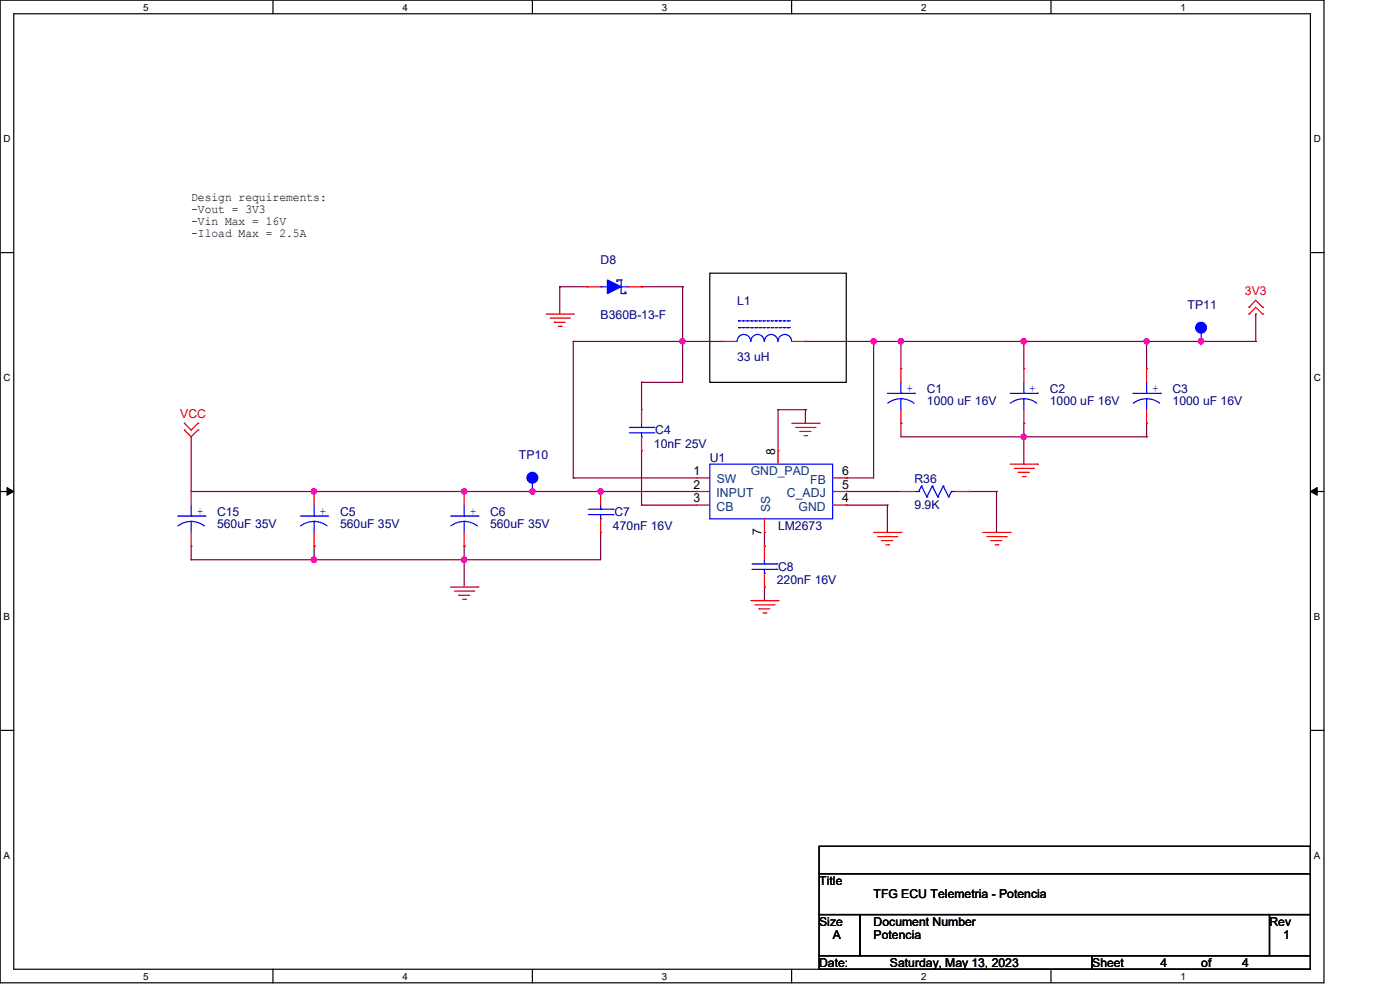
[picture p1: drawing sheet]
<svg xmlns="http://www.w3.org/2000/svg" width="297mm" height="210mm" viewBox="0 0 297 210" stroke-linecap="round" stroke-linejoin="round" font-family="sans-serif">
<path d="M0 0h280.9v208.5h-280.9zM2.9 2.9h275.1v202.7h-275.1z" fill="none" stroke="#000" stroke-width=".25"/>
<g fill="#fff">
<path d="M30.4 .3h1.1v2.4h-1.1z"/>
<path d="M30.4 205.9h1.1v2.3h-1.1z"/>
</g>
<path d="M57.9 0v2.9M57.9 205.6v2.9" fill="none" stroke="#000" stroke-width=".25"/>
<g fill="#fff">
<path d="M85.4 .3h1.1v2.4h-1.1z"/>
<path d="M85.4 205.9h1.1v2.3h-1.1z"/>
</g>
<path d="M112.9 0v2.9M112.9 205.6v2.9" fill="none" stroke="#000" stroke-width=".25"/>
<g fill="#fff">
<path d="M140.4 .3h1.2v2.4h-1.2z"/>
<path d="M140.4 205.9h1.2v2.3h-1.2z"/>
</g>
<path d="M167.9 0v2.9M167.9 205.6v2.9" fill="none" stroke="#000" stroke-width=".25"/>
<g fill="#fff">
<path d="M195.4 .3h1.2v2.4h-1.2z"/>
<path d="M195.4 205.9h1.2v2.3h-1.2z"/>
</g>
<path d="M223 0v2.9M223 205.6v2.9" fill="none" stroke="#000" stroke-width=".25"/>
<g fill="#fff">
<path d="M250.4 .3h1.2v2.4h-1.2z"/>
<path d="M250.4 205.9h1.2v2.3h-1.2z"/>
<path d="M.8 28.2h1.4v2.4h-1.4z"/>
<path d="M278.7 28.2h1.5v2.4h-1.5z"/>
<path d="M.8 78.9h1.4v2.3h-1.4z"/>
<path d="M278.7 78.9h1.5v2.3h-1.5z"/>
</g>
<path d="M0 53.6h2.9M278 53.6h2.9" fill="none" stroke="#000" stroke-width=".25"/>
<g fill="#fff">
<path d="M.8 129.6h1.3v2.3h-1.3z"/>
<path d="M278.7 129.6h1.4v2.3h-1.4z"/>
</g>
<path d="M0 104.3h2.9M278 104.3h2.9" fill="none" stroke="#000" stroke-width=".25"/>
<path d="M1.5 103.4l1.4 .9-1.4 .8zM278 104.3l1.4-.9v1.7z" fill="#000" stroke="#000" stroke-width=".21"/>
<g fill="#fff">
<path d="M.8 180.3h1.3v2.3h-1.3z"/>
<path d="M278.7 180.3h1.4v2.3h-1.4z"/>
</g>
<path d="M150.6 58h28.9v23.1h-28.9zM0 154.9h2.9M278 154.9h2.9M173.8 179.5h104.2v5.8h-104.2zM173.8 185.3h104.2v8.7h-104.2zM173.8 194h8.7v8.7h-8.7zM182.5 194h86.8v8.7h-86.8zM269.3 194h8.7v8.7h-8.7zM173.8 202.7h57.9v2.9h-57.9zM231.7 202.7h46.3v2.9h-46.3z" fill="none" stroke="#000" stroke-width=".25"/>
<g fill="none" stroke="#800040" stroke-width=".25">
<path d="M118.7 60.8h.1M118.7 60.8v5.8M118.7 60.8h5.8M121.6 72.4h.1M121.6 72.4v29M121.6 72.4h31.9M136.1 60.8h.1M136.1 60.8h8.7M144.8 72.4h.1M144.8 60.8h.1M144.8 60.8v20.3h-8.7M170.9 72.4h.1"/>
<path d="M170.9 72.4h95.5M185.3 72.4h.1M185.3 72.4v29h-5.8M191.1 72.4h.1M191.1 72.4v5.8M217.2 72.4h.1M217.2 72.4v5.8M243.2 72.4h.1M243.2 72.4v5.8M254.8 72.4h.1M266.4 66.6h.1M266.4 72.4h.1"/>
<path d="M266.4 66.6v5.8M40.6 92.7v11.6M136.1 81.1h.1M136.1 95.6h.1M136.1 81.1v5.8M136.1 95.6v11.5M165.1 86.9h.1M165.1 86.9v8.7M165.1 86.9h5.8M170.9 86.9h.1M170.9 86.9v2.9M191.1 89.8h.1"/>
<path d="M191.1 89.8v2.9h52.1M217.2 92.7h.1M217.2 89.8h.1M217.2 98.5h.1M217.2 89.8v8.7M243.2 92.7h.1M243.2 89.8v2.9M40.6 104.3h.1M40.6 118.7h.1M40.6 115.9v2.8M40.6 104.3h107.1M66.6 104.3h.1"/>
<path d="M66.6 115.9h.1M66.6 118.7h.1M66.6 115.9v2.8M98.5 118.7h.1M98.5 115.9h.1M98.5 115.9v8.6M112.9 104.3h.1M121.6 101.4h.1M121.6 101.4h26.1M127.4 112.9h.1M127.4 104.3h.1M127.4 112.9v5.8h-86.8"/>
<path d="M136.1 107.1h.1M136.1 107.1h11.6M147.7 104.3h.1M162.2 115.9h.1M162.2 112.9v3M179.5 107.1h.1M179.5 104.3h.1M179.5 101.4h.1M179.5 107.1h8.8M179.5 104.3h11.6M188.3 107.1h.1M188.3 107.1v5.8"/>
<path d="M205.6 104.3h.1M205.6 104.3h5.8M211.4 104.3h.1M211.4 104.3v8.6M162.2 124.5h.1M162.2 124.5v2.9"/>
</g>
<g fill="#f0f" stroke="#f0f" stroke-width=".25">
<circle cx="98.5" cy="104.2" r=".56"/>
<circle cx="66.6" cy="104.2" r=".56"/>
<circle cx="112.9" cy="104.2" r=".56"/>
<circle cx="127.4" cy="104.2" r=".56"/>
<circle cx="98.5" cy="118.7" r=".56"/>
<circle cx="66.6" cy="118.7" r=".56"/>
<circle cx="144.8" cy="72.4" r=".56"/>
<circle cx="185.3" cy="72.4" r=".56"/>
<circle cx="217.2" cy="72.4" r=".56"/>
<circle cx="191.1" cy="72.4" r=".56"/>
<circle cx="217.2" cy="92.7" r=".56"/>
<circle cx="243.2" cy="72.4" r=".56"/>
<circle cx="254.8" cy="72.4" r=".56"/>
</g>
<g fill="none" stroke="#f00" stroke-width=".25">
<path d="M115.9 66.6h5.7M116.7 67.5h4.1M117.6 68.4h.1M117.6 68.4h2.3M118.4 69.2h.6M119 69.2h.1M120.8 67.5h.1M121.6 66.6h.1M124.5 60.8h.1M124.5 60.8h2.9M133.2 60.8h2.9M136.1 60.8h.1"/>
<path d="M153.5 72.4h.1M153.5 72.4h2.9M168 72.4h2.9M170.9 72.4h.1M191.1 78.2h.1M191.1 78.2v2.9M217.2 78.2h.1M217.2 78.2v2.9M243.2 78.2h.1M243.2 78.2v2.9M254.8 72.4h.1M265 65.2h.1"/>
<path d="M265 66.6h.1M265 65.2l1.4-1.5 1.5 1.5M265 66.6l1.4-1.4 1.5 1.4M267.9 65.2h.1M267.9 66.6h.1M39.1 91.2h.1M39.1 89.8h.1M39.1 91.2l1.5 1.5 1.4-1.5M39.1 89.8l1.5 1.4 1.4-1.4M42 91.2h.1M42 89.8h.1M136.1 86.9h.1"/>
<path d="M136.1 95.6h.1M136.1 86.9v2.9M136.1 92.7v2.9M165.1 95.6h.1M165.1 95.6v2.9M168 89.8h5.8M168.8 90.7h4.1M169.7 91.5h.1M169.7 91.5h2.3M170.6 92.4h.6M171.2 92.4h.1M172.9 90.7h.1"/>
<path d="M173.8 89.8h.1M191.1 89.8h.1M191.1 86.9v2.9M214.3 98.5h5.8M215.2 99.4h4M217.2 89.8h.1M217.2 86.9v2.9M219.2 99.4h.1M220.1 98.5h.1M243.2 89.8h.1M243.2 86.9v2.9M40.6 104.3h.1"/>
<path d="M40.6 115.9h.1M40.6 104.3v2.8M40.6 112.9v3M66.6 104.3h.1M66.6 115.9h.1M66.6 104.3v2.8M66.6 112.9v3M98.5 104.3h.1M98.5 115.9h.1M98.5 104.3v2.8M98.5 112.9v3M112.9 104.3h.1"/>
<path d="M127.4 104.3h.1M127.4 112.9h.1M127.4 104.3v2.8M127.4 110.1v2.8M147.7 101.4h.1M147.7 104.3h.1M147.7 107.1h.1M147.7 101.4h2.9M147.7 104.3h2.9M147.7 107.1h2.9M162.2 115.9h.1M162.2 112.9h.1"/>
<path d="M162.2 110.1v2.8M162.2 115.9v2.8M176.7 101.4h2.8M176.7 104.3h2.8M176.7 107.1h2.8M179.5 107.1h.1M179.5 104.3h.1M179.5 101.4h.1M185.3 112.9h5.8M186.2 113.8h4M187.1 114.7h.1M187.1 114.7h2.3"/>
<path d="M188 115.6h.5M188.5 115.6h.1M190.2 113.8h.1M191.1 112.9h.1M191.1 104.3h.1M191.1 104.3h2.9M202.7 104.3h2.9M205.6 104.3h.1M208.5 112.9h5.8M209.4 113.8h4M210.2 114.7h.1M210.2 114.7h2.4"/>
<path d="M211.1 115.6h.6M211.7 115.6h.1M213.4 113.8h.1M214.3 112.9h.1M216 100.2h.1M216 100.2h2.4M216.9 101.1h.6M217.5 101.1h.1M95.6 124.5h5.8M96.4 125.4h4.1M97.3 126.3h.1M97.3 126.3h2.4"/>
<path d="M98.2 127.1h.6M98.8 127.1h.1M100.5 125.4h.1M101.4 124.5h.1M159.3 127.4h5.8M160.1 128.3h4.1M161 129.2h.1M161 129.2h2.3M161.9 130h.6M162.2 124.5h.1M162.2 121.6v2.9M162.5 130h.1"/>
<path d="M164.2 128.3h.1M165.1 127.4h.1"/>
</g>
<g fill="none" stroke="#00f" stroke-width=".25">
<path d="M130.9 59.7h.1M131.8 59.4h.1M131.8 59.4v2.9M131.8 59.4h-.9v.3M127.4 60.8h.1M127.4 60.8h1.5M131.8 62.3h.1M131.8 62.3h.8M131.8 60.8h1.4M132.6 62.3h.1M132.6 62h.1M132.6 62v.3"/>
<path d="M133.2 60.8h.1M156.4 72.4a1.44 1.44 0 0 1 1.4-1.4 1.44 1.44 0 0 1 1.5 1.4M156.7 69.5h.1M156.7 68.1h.1M156.7 69.5h.6M156.7 68.1h.6M157.6 69.5h.1M157.6 68.1h.1M157.6 69.5h.5M157.6 68.1h.5M158.4 69.5h.1M158.4 68.1h.1"/>
<path d="M158.4 69.5h.6M158.4 68.1h.6M159.3 69.5h.1M159.3 68.1h.1M159.3 69.5h.6M159.3 68.1h.6M159.3 72.4a1.42 1.42 0 0 1 1.4-1.4 1.42 1.42 0 0 1 1.4 1.4M160.1 69.5h.1M160.1 68.1h.1M160.1 69.5h.6M160.1 68.1h.6M161 69.5h.1"/>
<path d="M161 68.1h.1M161 69.5h.6M161 68.1h.6M161.9 69.5h.1M161.9 68.1h.1M161.9 69.5h.6M161.9 68.1h.6M162.2 72.4a1.42 1.42 0 0 1 1.4-1.4 1.42 1.42 0 0 1 1.4 1.4M162.8 69.5h.1M162.8 68.1h.1M162.8 69.5h.5M162.8 68.1h.5"/>
<path d="M163.6 69.5h.1M163.6 68.1h.1M163.6 69.5h.6M163.6 68.1h.6M164.5 69.5h.1M164.5 68.1h.1M164.5 69.5h.6M164.5 68.1h.6M165.1 72.4a1.44 1.44 0 0 1 1.4-1.4 1.44 1.44 0 0 1 1.4 1.4M165.4 69.5h.1M165.4 68.1h.1M165.4 69.5h.5"/>
<path d="M165.4 68.1h.5M166.2 69.5h.1M166.2 68.1h.1M166.2 69.5h.6M166.2 68.1h.6M167.1 69.5h.1M167.1 68.1h.1M167.1 69.5h.6M167.1 68.1h.6M254.8 69.5h.1M254.8 69.5v2.9M133.5 91.8h5.2"/>
<path d="M133.5 90.7h5.2M136.1 90.7h.1M136.1 92.7h.1M136.1 89.8v.9M136.1 91.8v.9M138.7 91.8h.1M138.7 90.7h.1M150.6 98.5h26.1v11.6h-26.1zM188.3 83.4h5.7M191.1 84.6l1.5 .2 1.3 .7M191.1 84.6l-1.5 .2-1.3 .7M191.1 83.4h.1"/>
<path d="M191.1 84.6h.1M191.1 81.1v2.3M191.1 84.6v2.3M194 83.4h.1M214.3 83.4h5.8M217.2 84.6l1.5 .2 1.3 .7M217.2 84.6l-1.5 .2-1.3 .7M217.2 83.4h.1M217.2 84.6h.1M217.2 81.1v2.3M217.2 84.6v2.3M220.1 83.4h.1"/>
<path d="M240.4 83.4h5.8M243.2 84.6l1.5 .2 1.3 .7M243.2 84.6l-1.4 .2-1.4 .7M243.2 83.4h.1M243.2 84.6h.1M243.2 81.1v2.3M243.2 84.6v2.3M246.2 83.4h.1M37.7 109.5h5.8M40.6 110.6l1.4 .3 1.4 .7M40.6 110.6l-1.5 .3-1.4 .7M40.6 109.5h.1"/>
<path d="M40.6 110.6h.1M40.6 107.1v2.4M40.6 110.6v2.3M43.5 109.5h.1M63.7 109.5h5.8M66.6 110.6l1.5 .3 1.3 .7M66.6 110.6l-1.5 .3-1.3 .7M66.6 109.5h.1M66.6 110.6h.1M66.6 107.1v2.4M66.6 110.6v2.3M69.5 109.5h.1"/>
<path d="M95.6 109.5h5.8M98.5 110.6l1.4 .3 1.4 .7M98.5 110.6l-1.5 .3-1.4 .7M98.5 109.5h.1M98.5 110.6h.1M98.5 107.1v2.4M98.5 110.6v2.3M101.4 109.5h.1M112.9 101.4h.1M112.9 101.4v2.9M124.8 109.2h5.2M124.8 108h5.2"/>
<path d="M127.4 108h.1M127.4 110.1h.1M127.4 107.1v.9M127.4 109.2v.9M130 109.2h.1M130 108h.1M159.6 119.6h5.2M162.2 119.6h.1M162.2 118.7v.9M164.8 119.6h.1M194 104.3h.9M194.9 104.3h.1"/>
<path d="M195.5 103.1h.1M195.5 103.1l-.6 1.2M195.5 103.1l1.1 2.3M196.6 105.4h.1M197.8 103.1h.1M197.8 103.1l1.2 2.3M197.8 103.1l-1.2 2.3M199 105.4h.1M200.1 103.1h.1M200.1 103.1l-1.1 2.3M200.1 103.1l1.2 2.3M201.3 105.4h.1"/>
<path d="M201.8 104.3h.1M201.8 104.3h.9M201.8 104.3l-.5 1.1M159.6 120.8h5.2M162.2 121.6h.1M162.2 120.8v.8M164.8 120.8h.1"/>
</g>
<g fill="#00f" stroke="#00f" stroke-width=".25">
<path d="M128.9 59.4l2.9 1.4-2.9 1.5z"/>
<circle cx="254.8" cy="69.5" r="1.14"/>
<circle cx="112.9" cy="101.3" r="1.14"/>
</g>
<g font-size="2.6">
<text x="40.6" y="42.6">Design requirements:</text>
<text x="40.6" y="45.2">-Vout = 3V3</text>
<text x="40.6" y="47.8">-Vin Max = 16V</text>
<text x="40.6" y="50.4">-Iload Max = 2.5A</text>
<text x="147.1" y="100.8">1</text>
<text x="164.4" y="96.4" transform="rotate(-90 164.4 96.4)">8</text>
<text x="178.7" y="100.8">6</text>
<text x="147.1" y="103.6">2</text>
<text x="147.1" y="106.5">3</text>
<text x="178.7" y="106.5">4</text>
<text x="178.7" y="103.6">5</text>
<text x="161.5" y="113.5" transform="rotate(-90 161.5 113.5)">7</text>
<text x="173.8" y="187.7">Title</text>
<text x="185.3" y="190.6">TFG ECU Telemetria - Potencia</text>
<text x="173.8" y="196.3">Size</text>
<text x="185.3" y="196.3">Document Number</text>
<text x="269.3" y="196.3">Rev</text>
<text x="176.7" y="199.3">A</text>
<text x="185.3" y="199.3">Potencia</text>
<text x="272.2" y="199.3">1</text>
<text x="173.8" y="205.1">Date:</text>
<text x="188.8" y="205.1">Saturday, May 13, 2023</text>
<text x="231.7" y="205.1">Sheet</text>
<text x="246.2" y="205.1">4</text>
<text x="254.8" y="205.1">of</text>
<text x="263.5" y="205.1">4</text>
</g>
<g font-size="2.6" fill="#000080">
<text x="127.4" y="55.9">D8</text>
<text x="156.4" y="64.6">L1</text>
<text x="251.9" y="65.5">TP11</text>
<text x="127.4" y="67.8">B360B-13-F</text>
<text x="156.4" y="76.5">33 uH</text>
<text x="196.6" y="83.4">C1</text>
<text x="222.7" y="83.4">C2</text>
<text x="248.7" y="83.4">C3</text>
<text x="196.6" y="86">1000 uF 16V</text>
<text x="222.7" y="86">1000 uF 16V</text>
<text x="248.7" y="86">1000 uF 16V</text>
<text x="138.7" y="95">10nF 25V</text>
<text x="139" y="92.1">C4</text>
<text x="110.1" y="97.3">TP10</text>
<text x="150.6" y="97.9">U1</text>
<text x="194" y="102.5">R36</text>
<text x="46.1" y="109.5">C15</text>
<text x="46.1" y="112.1">560uF 35V</text>
<text x="72.1" y="109.5">C5</text>
<text x="72.1" y="112.1">560uF 35V</text>
<text x="104" y="109.5">C6</text>
<text x="104" y="112.1">560uF 35V</text>
<text x="130" y="112.4">470nF 16V</text>
<text x="130.3" y="109.5">C7</text>
<text x="165.1" y="112.4">LM2673</text>
<text x="194" y="108">9.9K</text>
<text x="164.8" y="124">220nF 16V</text>
<text x="165.1" y="121.1">C8</text>
</g>
<g font-size="2.6" fill="#f00">
<text x="264.1" y="62.6">3V3</text>
<text x="38.2" y="88.6">VCC</text>
</g>
<g font-size="2.6" fill="#00f">
<text x="192.3" y="83.2">+</text>
<text x="218.4" y="83.2">+</text>
<text x="244.4" y="83.2">+</text>
<text x="41.7" y="109.2">+</text>
<text x="67.8" y="109.2">+</text>
<text x="99.7" y="109.2">+</text>
</g>
<g font-size="2.6" fill="#004080">
<text x="159.3" y="100.8">GND_PAD</text>
<text x="152" y="105.5">INPUT</text>
<text x="152.1" y="102.5">SW</text>
<text x="166.9" y="105.5">C_ADJ</text>
<text x="171.9" y="102.6">FB</text>
<text x="152" y="108.3">CB</text>
<text x="163.4" y="108.6" transform="rotate(-90 163.4 108.6)">SS</text>
<text x="169.4" y="108.3">GND</text>
</g>
<g font-size="2.1">
<text x="30.4" y="2.2">5</text>
<text x="85.4" y="2.2">4</text>
<text x="140.4" y="2.2">3</text>
<text x="195.4" y="2.2">2</text>
<text x="250.4" y="2.2">1</text>
<text x=".8" y="30.1">D</text>
<text x="278.7" y="30.1">D</text>
<text x=".8" y="80.8">C</text>
<text x="278.7" y="80.8">C</text>
<text x=".8" y="131.5">B</text>
<text x="278.7" y="131.5">B</text>
<text x=".8" y="182.2">A</text>
<text x="278.7" y="182.2">A</text>
<text x="30.4" y="207.8">5</text>
<text x="85.4" y="207.8">4</text>
<text x="140.4" y="207.8">3</text>
<text x="195.4" y="207.8">2</text>
<text x="250.4" y="207.8">1</text>
</g>
</svg>
